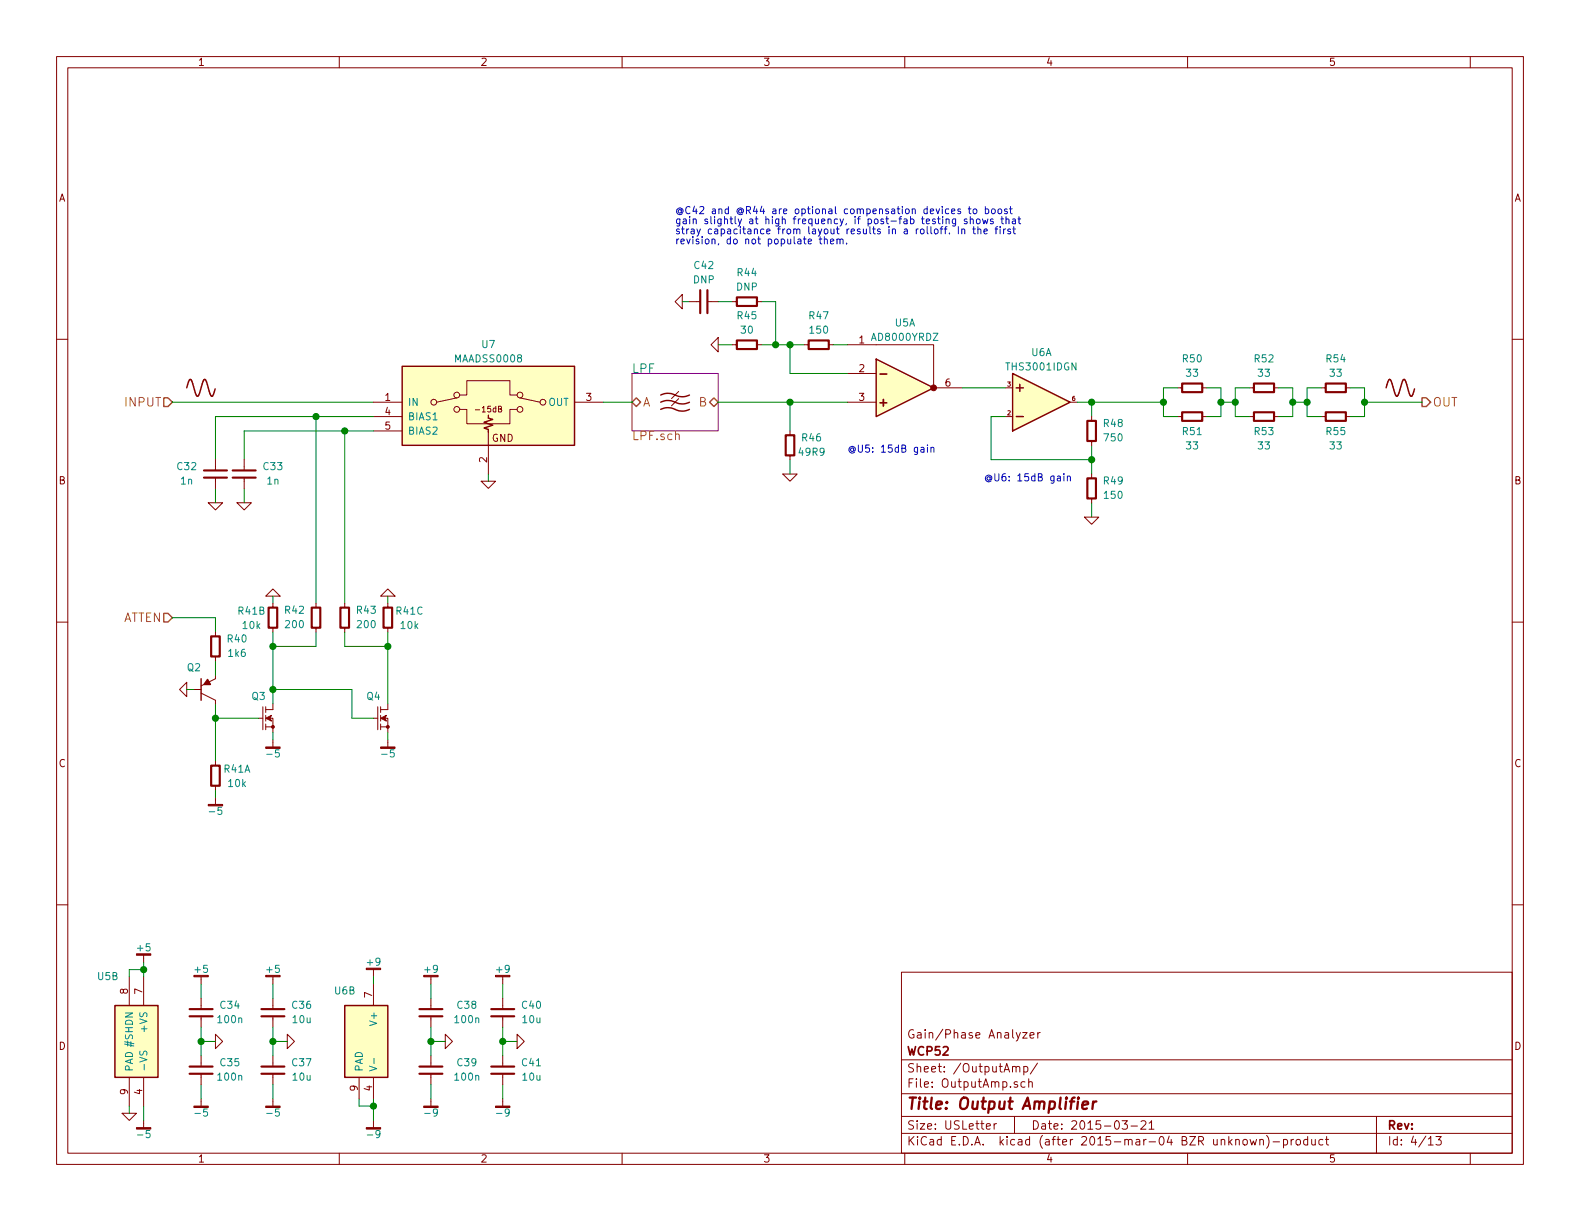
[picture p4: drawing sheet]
<svg xmlns="http://www.w3.org/2000/svg" width="279mm" height="216mm" viewBox="0 0 279 216" stroke-linecap="round" stroke-linejoin="round" font-family="sans-serif">
<g fill="none" stroke="#840000" stroke-width=".18">
<path d="M10 10h259.4v195.9h-259.4zM12 12h255.4v191.9h-255.4zM60 10v2M110 10v2M160 10v2M210 10v2M260 10v2M10 60h2M120.6 52.1v2.5l-1.2-1.3zM121.9 53.3h1.9M125.1 53.3h1.9M129.5 53.3h.8"/>
<path d="M133.9 53.3h.7M267.4 60h2M66 71.1h5.1M66 73.7h5.1M66 76.2h5.1M80.8 70.4l-3.6 .7M81.3 72.4h1.2v2.5h7.7v-2.5h1.2M81.3 69.9h1.2v-2.6h7.7v2.6h1.2M86.4 76.2v7.6M88.2 72.3h.4v-.4l-.4-.1v1h.3l.2-.3-.2-.2M91.9 70.4l3.6 .7M101.6 71.1h5.1"/>
<path d="M120 70.5l-1.3 1.3M120 69.2l-1.3 1.3M125.7 61l1.3-1.3v2.5zM129.5 61h.8M133.9 61h.7M139.7 76.2v.8M142.2 61h.8M146.6 61h.7M149.9 61h15.2v7.6h5.1M149.9 71.1h5M149.9 66h5M177.8 73.7h1.3"/>
<path d="M177.8 68.6h1.3M189.2 71.1h1.3M193 73.7v.7M193 78v.7M208.3 73.7h.7M208.3 68.6h.7M212.6 73.7h.8M212.6 68.6h.8M221 73.7h.7M221 68.6h.7M225.3 73.7h.8M225.3 68.6h.8"/>
<path d="M233.7 73.7h.7M233.7 68.6h.7M238 73.7h.8M238 68.6h.8M36.8 88.9h2.6l-1.3 1.3zM38.1 81.3v1.9M38.1 84.5v1.9M41.9 88.9h2.5l-1.2 1.3zM43.2 81.3v1.9M43.2 84.5v1.9M85.1 85.1h2.5l-1.2 1.3zM138.4 83.8h2.6l-1.3 1.3z"/>
<path d="M139.7 80.5v.8M191.8 91.4h2.5l-1.3 1.3zM193 83.8v.8M193 88.1v.8M10 110h2M38.1 111.8v.7M38.1 116.1v.7M38.1 119.4v.6l-2.5 1.3M47 105.4l1.3-1.3 1.2 1.3zM48.3 106.7v.7M48.3 111v.8M55.9 106.7v.7"/>
<path d="M55.9 111v.8M61 106.7v.7M61 111v.8M67.3 105.4l1.3-1.3 1.2 1.3zM68.6 106.7v.7M68.6 111v.8M267.4 110h2M31.7 121.9l1.3-1.2v2.5zM34.3 121.9h1.3M35.6 122.6l2.5 1.2v.7M38.1 134.6v.8M38.1 138.9v.8"/>
<path d="M45.7 127h.8M46.5 125v4M47 128.5h1.3M47 125v1M47 126.5v1M47 128v1M47.8 127h.5v1.5M48.3 124.5v1h-1.3M48.3 128.5v1M48.3 130.8v1.3M66 127h.8M66.8 125v4"/>
<path d="M67.3 128.5h1.3M67.3 125v1M67.3 126.5v1M67.3 128v1M68.1 127h.5v1.5M68.6 124.5v1h-1.3M68.6 128.5v1M68.6 130.8v1.3M10 160h2M38.1 141v1.2M267.4 160h2M22.9 172.7v5.1"/>
<path d="M25.4 168.9v1.3M25.4 172.7v5.1M35.6 172.7v1.3M35.6 176.5v1.9M35.6 179.7v1.9M48.3 172.7v1.3M48.3 176.5v1.9M48.3 179.7v1.9M66 171.5v1.2M66 174v3.8M76.2 172.7v1.3M76.2 176.5v1.9"/>
<path d="M76.2 179.7v1.9M88.9 172.7v1.3M88.9 176.5v1.9M88.9 179.7v1.9M159.4 171.9h108v32h-108zM21.6 196.9h2.5l-1.2 1.2zM22.9 190.5v5.1M25.4 190.5v5.1M25.4 198.1v1.3M35.6 186.7v1.9M35.6 189.9v1.9M35.6 194.3v1.3"/>
<path d="M38.1 182.9l1.3 1.3-1.3 1.2zM48.3 186.7v1.9M48.3 189.9v1.9M48.3 194.3v1.3M50.8 182.9l1.3 1.3-1.3 1.2zM63.5 190.5v3.8M66 190.5v3.8M66 198.1v1.3M76.2 186.7v1.9M76.2 189.9v1.9M76.2 194.3v1.3M78.7 182.9l1.3 1.3-1.3 1.2z"/>
<path d="M88.9 186.7v1.9M88.9 189.9v1.9M88.9 194.3v1.3M91.4 182.9l1.3 1.3-1.3 1.2zM159.4 197.4h108M159.4 193.4h108M159.4 187.4h108M174.4 199.2l.7-.2v-.2l-.4-.1-.3 .2 .1 .7h.6M175.8 198.7v1M176.2 198.7l-.4 .3M179 188.7l.2-.1h.4l.1 1M179.4 197.4v3"/>
<path d="M179.7 188.8a.36 .36 0 0 1 .3-.2 .36 .36 0 0 1 .3 .2v.8M179.9 191.3a.37 .37 0 0 0-.6 .2l.1 .2 .5 .1 .1 .2-.2 .3-.5-.1M180.8 182.6h.8l-.8 1h.8M181.1 188.6h.4l.3 .2-.2 .7h-.5M181.1 188.6v1.5M181.3 191.3h-.5l-.3 .2 .1 .6 .2 .2 .5-.1M181.9 191.4l.2-.1h.4v1M181.9 190.8v1.5M182.1 183.1l.8-.2-.1-.2-.4-.1-.3 .2 .1 .7h.6M183.5 188l-1.3 1.9M183.5 182.6v1M183.9 182.6l-.4 .3"/>
<path d="M198.4 198.2h1l-.5 .6 .4 .1v.6l-.2 .2-.7-.2M200 199.1h1.1M201.8 198.3l.2-.1h.4l.2 .4-.9 1.1h.9M203.2 198.6l.4-.4v1.5M203.2 199.7h.9M243.4 197.4v6.5M60 203.9v2M110 203.9v2M159.4 200.4h108M160 203.9v2M210 203.9v2M219.9 201.6l.2-.1 .4 .1 .1 .6-.2 .2-.3 .1-.2-.2z"/>
<path d="M221.1 201.5l.3 1 .2-.7 .3 .7 .3-1M222.8 201.6l.2-.1h.4v1M222.8 201.5v1M224 200.8a1.71 1.71 0 0 1 0 2.2M225.1 201.9h1.2M227 201.5h.4l.3 .3-.1 .6h-.6M227 201.5v1.5M228.3 201.5v1M228.8 201.5l-.5 .3M229.3 201.6l.2-.1 .4 .1 .1 .6-.2 .2-.3 .1-.2-.2zM231.2 201.5h-.4l-.3 .3 .1 .5 .2 .2 .4-.1M231.2 201v1.5"/>
<path d="M232 201.5v.9l.4 .1 .2-.2M232.6 201.5v1M233.9 201.5h-.4l-.3 .3 .1 .5 .2 .2 .4-.1M234.4 201.5h.5M234.6 201v1.3l.3 .2M252.6 202.5h.8M253.9 201h1l-.5 .5 .4 .2v.6l-.2 .2-.7-.2M260 203.9v2"/>
<circle cx="76.7" cy="71.1" r=".51"/>
<circle cx="80.8" cy="72.4" r=".51"/>
<circle cx="80.8" cy="69.9" r=".51"/>
<circle cx="91.9" cy="72.4" r=".51"/>
<circle cx="91.9" cy="69.9" r=".51"/>
<circle cx="96" cy="71.1" r=".51"/>
</g>
<path d="M191.4 195.4l1-.2v-.4h-.6l-.3 .2-.1 1 .2 .1 .6-.1M193.3 194.8l-.1 1.3M193.9 194.8a.54 .54 0 0 0-.6 .3" fill="none" stroke="#840000" stroke-width=".41"/>
<path d="M29 70.4h.7l.8 .7-.8 .8h-.7zM111.8 71.1l.7-.7 .8 .7-.8 .8zM125.5 71.1l.7-.7 .8 .7-.8 .8zM251.5 70.4h.7l.8 .7-.8 .8h-.7zM29 108.5h.7l.8 .7-.8 .8h-.7z" fill="none" stroke="#848400" stroke-width=".25"/>
<g fill="none" stroke="#008400" stroke-width=".18">
<path d="M120.6 53.3h1.3M127 53.3h2.5M134.6 53.3h2.6v7.7M30.5 71.1h35.5M55.9 73.7v33M61 76.2v30.5M66 73.7h-27.9v7.6M66 76.2h-22.8v5.1M106.7 71.1h5.1M127 71.1h22.9M127 61h2.5M134.6 61h7.6"/>
<path d="M139.7 61v5h10.2M139.7 71.1v5.1M147.3 61h2.6M170.2 68.6h7.6M177.8 73.7h-2.5v7.6h17.7M190.5 71.1h15.2M193 71.1v2.6M193 78.7v5.1M208.3 68.6h-2.6v5.1h2.6M213.4 68.6h2.5v5.1h-2.5M215.9 71.1h2.5M221 68.6h-2.6v5.1h2.6"/>
<path d="M226.1 68.6h2.5v5.1h-2.5M228.6 71.1h2.5M233.7 68.6h-2.6v5.1h2.6M238.8 68.6h2.5v5.1h-2.5M241.3 71.1h10.2M38.1 86.4v2.5M43.2 86.4v2.5M86.4 83.8v1.3M139.7 81.3v2.5M193 88.9v2.5M30.5 109.2h7.6v2.6M38.1 116.8v2.6"/>
<path d="M48.3 105.4v1.3M48.3 111.8v12.7M55.9 111.8v2.5h-7.6M61 111.8v2.5h7.6M68.6 105.4v1.3M68.6 111.8v12.7M33 121.9h1.3M38.1 124.5v10.1M38.1 139.7v1.3M38.1 127h7.6M48.3 129.5v1.3M48.3 121.9h13.9v5.1h3.8"/>
<path d="M68.6 129.5v1.3M25.4 170.2v2.5M25.4 171.5h-2.5v1.2M35.6 174v2.5M48.3 174v2.5M66 172.7v1.3M76.2 174v2.5M88.9 174v2.5M22.9 195.6v1.3M25.4 195.6v2.5M35.6 181.6v5.1M35.6 191.8v2.5"/>
<path d="M35.6 184.2h2.5M48.3 181.6v5.1M48.3 191.8v2.5M48.3 184.2h2.5M63.5 194.3v1.3h2.5M66 194.3v3.8M76.2 184.2h2.5M76.2 181.6v5.1M76.2 191.8v2.5M88.9 184.2h2.5M88.9 181.6v5.1M88.9 191.8v2.5"/>
</g>
<g fill="#ffffc2" stroke="#ffffc2" stroke-width=".25">
<path d="M71.1 64.8h30.5v13.9h-30.5z"/>
<path d="M154.9 63.5l10.2 5.1-10.2 5.1z"/>
<path d="M179.1 66l10.1 5.1-10.1 5.1z"/>
<path d="M20.3 177.8h7.6v12.7h-7.6z"/>
<path d="M61 177.8h7.6v12.7h-7.6z"/>
</g>
<g fill="none" stroke="#840000" stroke-width=".25">
<path d="M33 68.6l.5-1.4 .3-.1 .1 .3a7.3 7.3 0 0 0 .9 2.7h.2a7.3 7.3 0 0 0 .9-2.7l.3-.3a3.6 3.6 0 0 1 .8 2l.4 1a1.68 1.68 0 0 0 .6-1.3M71.1 64.8h30.5v13.9h-30.5zM86.4 73.4v.5l.7 .3-1.5 .5 1.5 .5-1.5 .5 .8 .2v.6M116.8 72.4a3.4 3.4 0 0 1 3.3 .2 2.82 2.82 0 0 0 1.8-.2M116.8 71.1a3.4 3.4 0 0 1 3.3 .3 2.82 2.82 0 0 0 1.8-.3M116.8 69.9a3.4 3.4 0 0 1 3.3 .2 2.82 2.82 0 0 0 1.8-.2M154.9 63.5l10.2 5.1-10.2 5.1zM179.1 66l10.1 5.1-10.1 5.1zM179.7 68.6h1.3M179.7 73.7h1.3M180.3 67.9v1.3M245.1 68.6l.5-1.4 .3-.1 .1 .3a7.3 7.3 0 0 0 .9 2.7l.3-.2 .5-1.5a1.68 1.68 0 0 1 .6-1.3 3.6 3.6 0 0 1 .8 2l.4 1a1.68 1.68 0 0 0 .6-1.3"/>
<path d="M35.6 120v3.8M20.3 177.8h7.6v12.7h-7.6zM61 177.8h7.6v12.7h-7.6z"/>
</g>
<path d="M111.8 66h15.2v10.2h-15.2z" fill="none" stroke="#840084" stroke-width=".18"/>
<g fill="#840000" stroke="#840000" stroke-width=".18">
<path d="M24.1 168.7h2.6v.2h-2.6z"/>
<path d="M34.3 172.5h2.5v.2h-2.5z"/>
<path d="M47 172.5h2.5v.2h-2.5z"/>
<path d="M64.8 171.2h2.5v.3h-2.5z"/>
<path d="M74.9 172.5h2.6v.2h-2.6z"/>
<path d="M87.6 172.5h2.6v.2h-2.6z"/>
<path d="M47 127l1-.5-.2 .5 .2 .5z"/>
<path d="M67.3 127l1-.5-.2 .5 .2 .5z"/>
<circle cx="165.1" cy="68.6" r=".51"/>
<circle cx="48.3" cy="128.5" r=".25"/>
<circle cx="68.6" cy="128.5" r=".25"/>
</g>
<g fill="#008400" stroke="#008400" stroke-width=".25">
<circle cx="139.7" cy="61" r=".51"/>
<circle cx="139.7" cy="71.1" r=".51"/>
<circle cx="193" cy="81.3" r=".51"/>
<circle cx="228.6" cy="71.1" r=".51"/>
<circle cx="231.1" cy="71.1" r=".51"/>
<circle cx="215.9" cy="71.1" r=".51"/>
<circle cx="218.4" cy="71.1" r=".51"/>
<circle cx="193" cy="71.1" r=".51"/>
<circle cx="205.7" cy="71.1" r=".51"/>
<circle cx="241.3" cy="71.1" r=".51"/>
<circle cx="25.4" cy="171.5" r=".51"/>
<circle cx="48.3" cy="184.2" r=".51"/>
<circle cx="35.6" cy="184.2" r=".51"/>
<circle cx="66" cy="195.6" r=".51"/>
<circle cx="88.9" cy="184.2" r=".51"/>
<circle cx="76.2" cy="184.2" r=".51"/>
<circle cx="55.9" cy="73.7" r=".51"/>
<circle cx="61" cy="76.2" r=".51"/>
<circle cx="48.3" cy="114.3" r=".51"/>
<circle cx="68.6" cy="114.3" r=".51"/>
<circle cx="48.3" cy="121.9" r=".51"/>
<circle cx="38.1" cy="127" r=".51"/>
<circle cx="137.2" cy="61" r=".51"/>
</g>
<g fill="none" stroke="#840000" stroke-width=".38">
<path d="M123.8 51.3v4.1M125.1 51.3v4.1M130.3 52.6h3.6v1.5h-3.6zM130.3 60.2h3.6v1.5h-3.6zM138.9 77h1.6v3.5h-1.6zM143 60.2h3.6v1.5h-3.6zM192.3 74.4h1.5v3.6h-1.5zM209 67.8h3.6v1.5h-3.6zM209 72.9h3.6v1.5h-3.6zM221.7 67.8h3.6v1.5h-3.6zM221.7 72.9h3.6v1.5h-3.6zM234.4 67.8h3.6v1.5h-3.6z"/>
<path d="M234.4 72.9h3.6v1.5h-3.6zM36.1 84.5h4M36.1 83.2h4M41.1 84.5h4.1M41.1 83.2h4.1M192.3 84.6h1.5v3.5h-1.5zM37.3 112.5h1.6v3.6h-1.6zM47.5 107.4h1.5v3.6h-1.5zM55.1 107.4h1.5v3.6h-1.5zM60.2 107.4h1.5v3.6h-1.5zM67.8 107.4h1.5v3.6h-1.5zM37.3 135.4h1.6v3.5h-1.6z"/>
<path d="M33.5 179.7h4.1M33.5 178.4h4.1M46.2 179.7h4.1M46.2 178.4h4.1M74.2 179.7h4M74.2 178.4h4M86.9 179.7h4M86.9 178.4h4M33.5 189.9h4.1M33.5 188.6h4.1M46.2 189.9h4.1M46.2 188.6h4.1"/>
<path d="M74.2 189.9h4M74.2 188.6h4M86.9 189.9h4M86.9 188.6h4"/>
</g>
<path d="M24.8 185.9l-.1 .4 .2 .3 .3-.1 .3-.6h.4l.1 .2-.1 .5M65.4 188.5l1.2 .5-1.2 .4M66.1 187.1v1" fill="none" stroke="#008484" stroke-width=".18"/>
<path d="M36.7 120.1l.5 .9h-1.1z" fill="#840000" stroke="#840000" stroke-width=".25"/>
<g fill="none" stroke="#0000c2" stroke-width=".18">
<path d="M166.7 38.7v.9M167.3 38.8l.2-.1 .3 .1v.8M167.3 38.7v.9M168.3 37.4l.6-.2-.1-.2-.3-.1-.2 .2v.6h.5M169 38.7l-.1 1.2h-.4M169 38.8l-.4-.1-.2 .3 .1 .5h.5M169.8 37l-.3-.1-.1 .2v.2l.4 .1v.3h-.4M171 38.8l-.3-.1-.2 .2 .1 .2 .4 .1v.3h-.5M171.2 36.9h.5M171.4 36.5v1.1l.3 .2M171.6 38.8l.2-.1 .3 .1v.8M171.6 38.3v1.3"/>
<path d="M172.1 37.1l.4-.2 .2 .3v.3l-.2 .3-.4-.1zM172.7 38.8l.2-.1 .4 .1v.5l-.1 .2-.3 .1-.2-.2zM173.7 38.7l.3 .9 .2-.6 .3 .6 .2-.9M174.2 37l.4-.1 .3 .3-.2 .5h-.5M174.2 36.5v1.3M175.4 37.1l.3-.2 .3 .3v.3l-.3 .3-.3-.1zM175.6 38.8l-.3-.1-.2 .2 .1 .2 .4 .1v.3h-.5M176.5 37.1l.4-.2 .2 .3v.3l-.2 .3-.4-.1zM177 38.7h.5M177.2 38.3v1.1l.3 .2M177.9 38.8l.2-.1 .3 .1v.8M177.9 38.3v1.3"/>
<path d="M178.1 37l-.3-.1-.2 .2 .1 .2 .4 .1v.3h-.5M178.5 36.9h.5M178.7 36.5v1.1l.3 .2M179 38.8h.5l.1 .8M179.6 39l-.6 .1v.2l.2 .3 .4-.1M180 38.7h.5M180.2 38.3v1.1l.3 .2M145 41.9v1l.3 .2M145.8 42.4l.1-.1h.4v.8M145.8 41.9v1.2M146.9 42.7l.5-.1v-.3h-.4l-.1 .1v.7h.5M148 42.4l.2-.1h.3v.8"/>
<path d="M148 42.3v.8M148.5 42.4l.2-.1h.3l.1 .8M149.7 43v.1M165.3 40.6l.2-.1 .3 .1 .1 .5-.1 .2-.3 .1-.2-.2zM166.2 40.5h.5M166.7 40.1l-.3 .2v1.1M167 40.5h.5M167.5 40.1l-.3 .2v1.1M167.9 41.2v.2M169.5 40.1v1.3M170.1 40.6l.2-.1 .3 .1v.8M170.1 40.5v.9"/>
<path d="M172 40.5h.5M172.2 40.1v1l.3 .3M172.9 40.6l.2-.1 .3 .1 .1 .8M172.9 40.1v1.3M174 40.9l.6-.1-.1-.2-.3-.1-.2 .2 .1 .6h.4M175.9 40.5h.5M176.4 40.1l-.3 .2v1.1M176.9 40.1v.1M176.9 40.5v.9M177.5 40.5v.9M177.8 40.5l-.3 .2M178.7 40.6l-.3-.1-.2 .2 .1 .2 .4 .1v.3h-.5"/>
<path d="M179.1 40.5h.5M179.3 40.1v1l.3 .3M162.9 79.2h.4l.1 .8M163.4 79.4l-.5 .1-.1 .2 .2 .3 .4-.1M164 78.7v.1M164 79.1v.9M164.6 79.2l.2-.1 .3 .1 .1 .8M164.6 79.1v.9M187 84.3h.5v.7M187.5 84.5l-.5 .1-.1 .1 .2 .3h.4M188.1 83.8v.1M188.1 84.2v.8"/>
<path d="M188.7 84.3l.2-.1 .3 .1 .1 .7M188.7 84.2v.8"/>
</g>
<text font-size="2.8" fill="#840000" x="160.4" y="196.2">Title: Output Amplifier</text>
<text font-size="2.1" fill="#008484" x="111.8" y="65.9">LPF</text>
<g font-size="2.1" fill="#848400">
<text x="22.2" y="71.9">INPUT</text>
<text x="113.7" y="71.9">A</text>
<text x="123.5" y="71.9">B</text>
<text x="253.4" y="71.9">OUT</text>
<text x="111.8" y="77.8">LPF.sch</text>
<text x="21.5" y="110">ATTEN</text>
</g>
<g font-size="2.1" fill="#840000">
<text x="155.6" y="71.9">+</text>
<text x="155.9" y="66.8">-</text>
<text x="160.4" y="183.6">Gain/Phase Analyzer</text>
<text x="160.4" y="189.6">Sheet: /OutputAmp/</text>
<text x="160.4" y="186.6">WCP52</text>
<text x="160.4" y="192.3">File: OutputAmp.sch</text>
<text x="160.4" y="202.5">KiCad E.D.A. kicad (after 2015-mar-04 BZR unknown)-product</text>
<text x="160.4" y="199.7">Size: USLetter</text>
<text x="182.4" y="199.7">Date: 2015-03-21</text>
<text x="245.4" y="199.7">Rev:</text>
<text x="245.4" y="202.5">Id: 4/13</text>
</g>
<g font-size="1.8" fill="#840000">
<text x="35" y="11.6">1</text>
<text x="85" y="11.6">2</text>
<text x="135" y="11.6">3</text>
<text x="185" y="11.6">4</text>
<text x="235" y="11.6">5</text>
<text x="10.4" y="35.6">A</text>
<text x="267.8" y="35.6">A</text>
<text x="151.9" y="60.7">1</text>
<text x="151.9" y="65.8">2</text>
<text x="68.1" y="70.9">1</text>
<text x="103.7" y="70.9">3</text>
<text x="151.9" y="70.9">3</text>
<text x="167.2" y="68.3">6</text>
<text x="68.1" y="73.4">4</text>
<text x="68.1" y="75.9">5</text>
<text x="86.1" y="81.8" transform="rotate(-90 86.1 81.8)">2</text>
<text x="86.9" y="78.1">GND</text>
<text x="10.4" y="85.6">B</text>
<text x="267.8" y="85.6">B</text>
<text x="10.4" y="135.6">C</text>
<text x="267.8" y="135.6">C</text>
<text x="22.6" y="175.7" transform="rotate(-90 22.6 175.7)">8</text>
<text x="25.1" y="175.7" transform="rotate(-90 25.1 175.7)">7</text>
<text x="65.8" y="176.4" transform="rotate(-90 65.8 176.4)">7</text>
<text x="10.4" y="185.6">D</text>
<text x="267.8" y="185.6">D</text>
<text x="22.6" y="193.5" transform="rotate(-90 22.6 193.5)">9</text>
<text x="25.1" y="193.5" transform="rotate(-90 25.1 193.5)">4</text>
<text x="63.2" y="192.9" transform="rotate(-90 63.2 192.9)">9</text>
<text x="65.8" y="192.9" transform="rotate(-90 65.8 192.9)">4</text>
<text x="35" y="205.5">1</text>
<text x="85" y="205.5">2</text>
<text x="135" y="205.5">3</text>
<text x="185" y="205.5">4</text>
<text x="235" y="205.5">5</text>
</g>
<g font-size="1.8" fill="#0000c2">
<text x="119.4" y="37.8">@C42 and @R44 are optional compensation devices to boost</text>
<text x="119.4" y="39.6">gain slightly at high frequency, if post-fab testing shows that</text>
<text x="119.4" y="41.4">stray capacitance from layout results in a rolloff. In the first</text>
<text x="119.4" y="43.2">revision, do not populate them.</text>
<text x="149.9" y="80">@U5: 15dB gain</text>
<text x="174" y="85.1">@U6: 15dB gain</text>
</g>
<g font-size="1.8" fill="#008484">
<text x="122.8" y="47.5">C42</text>
<text x="122.6" y="50.1">DNP</text>
<text x="130.2" y="51.4">DNP</text>
<text x="130.5" y="48.8">R44</text>
<text x="130.5" y="56.4">R45</text>
<text x="131.1" y="59">30</text>
<text x="143.2" y="56.4">R47</text>
<text x="143.3" y="59">150</text>
<text x="158.3" y="57.7">U5A</text>
<text x="80.6" y="64.1">MAADSS0008</text>
<text x="85.2" y="61.5">U7</text>
<text x="154.4" y="60.2">AD8000YRDZ</text>
<text x="178.2" y="65.5">THS3001IDGN</text>
<text x="182.4" y="62.9">U6A</text>
<text x="209.2" y="64.1">R50</text>
<text x="221.9" y="64.1">R52</text>
<text x="234.6" y="64.1">R54</text>
<text x="72.1" y="71.8">IN</text>
<text x="96.9" y="71.8">OUT</text>
<text x="209.9" y="66.6">33</text>
<text x="222.6" y="66.6">33</text>
<text x="235.3" y="66.6">33</text>
<text x="72.1" y="74.3">BIAS1</text>
<text x="72.1" y="76.8">BIAS2</text>
<text x="195.2" y="75.5">R48</text>
<text x="209.2" y="76.9">R51</text>
<text x="221.9" y="76.9">R53</text>
<text x="234.6" y="76.9">R55</text>
<text x="31.4" y="83.1">C32</text>
<text x="46.6" y="83.1">C33</text>
<text x="141.4" y="80.6">49R9</text>
<text x="141.9" y="78">R46</text>
<text x="195.4" y="78">750</text>
<text x="209.9" y="79.5">33</text>
<text x="222.6" y="79.5">33</text>
<text x="235.3" y="79.5">33</text>
<text x="32" y="85.6">1n</text>
<text x="47.2" y="85.6">1n</text>
<text x="195.2" y="85.6">R49</text>
<text x="195.4" y="88.2">150</text>
<text x="40.3" y="113.6">R40</text>
<text x="42.2" y="108.7">R41B</text>
<text x="43" y="111.2">10k</text>
<text x="50.4" y="108.5">R42</text>
<text x="50.6" y="111">200</text>
<text x="63.1" y="108.5">R43</text>
<text x="63.3" y="111">200</text>
<text x="70.1" y="108.7">R41C</text>
<text x="70.9" y="111.2">10k</text>
<text x="33.1" y="118.7">Q2</text>
<text x="40.4" y="116.1">1k6</text>
<text x="44.6" y="123.7">Q3</text>
<text x="64.9" y="123.7">Q4</text>
<text x="39.6" y="136.6">R41A</text>
<text x="47.5" y="133.9">-5</text>
<text x="67.8" y="133.9">-5</text>
<text x="40.4" y="139.1">10k</text>
<text x="37.3" y="144.1">-5</text>
<text x="17.3" y="173.3">U5B</text>
<text x="24.4" y="168.2">+5</text>
<text x="34.6" y="172">+5</text>
<text x="47.3" y="172">+5</text>
<text x="65" y="170.7">+9</text>
<text x="75.2" y="172">+9</text>
<text x="87.9" y="172">+9</text>
<text x="39" y="178.4">C34</text>
<text x="51.7" y="178.4">C36</text>
<text x="59.2" y="175.8">U6B</text>
<text x="80.9" y="178.4">C38</text>
<text x="92.4" y="178.4">C40</text>
<text x="26" y="182.2" transform="rotate(-90 26 182.2)">+VS</text>
<text x="38.6" y="180.9">100n</text>
<text x="51.8" y="180.9">10u</text>
<text x="66.7" y="181" transform="rotate(-90 66.7 181)">V+</text>
<text x="80.5" y="180.9">100n</text>
<text x="92.5" y="180.9">10u</text>
<text x="23.5" y="189.5" transform="rotate(-90 23.5 189.5)">PAD #SHDN</text>
<text x="26" y="189.5" transform="rotate(-90 26 189.5)">-VS</text>
<text x="38.6" y="191.1">100n</text>
<text x="39" y="188.5">C35</text>
<text x="51.7" y="188.5">C37</text>
<text x="51.8" y="191.1">10u</text>
<text x="64.1" y="189.5" transform="rotate(-90 64.1 189.5)">PAD</text>
<text x="80.5" y="191.1">100n</text>
<text x="80.9" y="188.5">C39</text>
<text x="92.4" y="188.5">C41</text>
<text x="92.5" y="191.1">10u</text>
<text x="34.8" y="197.4">-5</text>
<text x="47.5" y="197.4">-5</text>
<text x="75.4" y="197.4">-9</text>
<text x="88.1" y="197.4">-9</text>
<text x="24.6" y="201.2">-5</text>
<text x="65.3" y="201.2">-9</text>
</g>
<text font-size="1.4" fill="#840000" x="84.4" y="72.9">-15dB</text>
<g font-size="1.1" fill="#840000">
<text x="178.2" y="68.3">3</text>
<text x="189.6" y="70.9">6</text>
<text x="178.2" y="73.4">2</text>
</g>
</svg>
